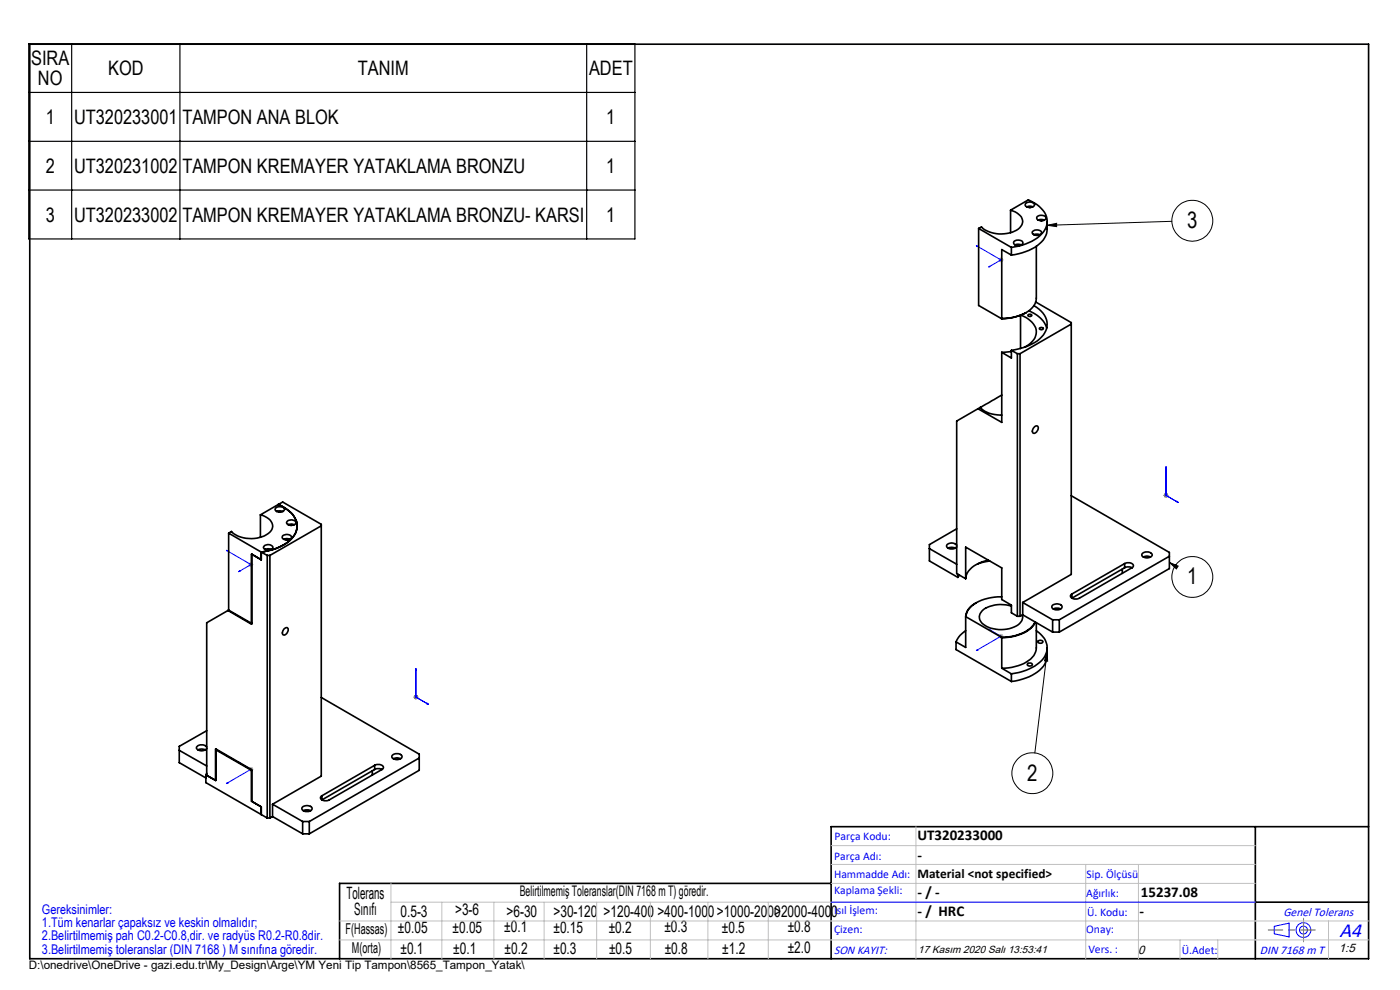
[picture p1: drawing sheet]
<svg xmlns="http://www.w3.org/2000/svg" width="297mm" height="210mm" viewBox="0 0 297 210" stroke-linecap="round" stroke-linejoin="round" font-family="sans-serif">
<g fill="none" stroke="#000" stroke-width=".21">
<path d="M222.1 47.8l2.1-.4v.7zM248.6 46.9l-26.5 .9M248.1 119.3l1.8 .8-.3 .6zM248.1 119.3l1.2 .8M222.1 138.2l.1 2.1-.6-.1zM222.1 138.2l-2.6 21.5"/>
<circle cx="253" cy="46.8" r="4.3"/>
<circle cx="253" cy="122.4" r="4.3"/>
<circle cx="219" cy="164" r="4.3"/>
</g>
<g fill="none" stroke="#00f" stroke-width=".21">
<path d="M207.1 52.1l.3 .1-.1 .1zM207.1 52.1l5.2 3-2.6 1.5M209.7 56.6l.3-.1zM247.4 99v.4l-.1-.1zM247.4 99v6.1l2.6 1.5M48 116.7l5.2 3.1-2.6 1.5M48 116.7l.3 .1-.1 .1zM249.7 106.4l.3 .2-.3-.1zM50.8 121.1h.1l-.3 .2zM207.1 138l.2-.2 .1 .1zM209.7 133.4l2.6 1.6-5.2 3M209.7 133.4l.3 .2-.1 .1z"/>
<path d="M88.2 141.8v6.1l2.7 1.5M88.2 141.8l.1 .4-.1-.1zM90.6 149.2l.3 .2-.3-.1zM48.2 166l.1 .1-.3 .1zM50.6 161.7l2.6 1.5-5.2 3M50.6 161.7l.3 .1-.1 .1zM176.3 191.4h90M270.3 196.5l3.2-.7v2.9l-3.2-.6z"/>
<circle cx="276.5" cy="197.3" r="1.57"/>
<circle cx="276.5" cy="197.3" r=".83"/>
</g>
<g fill="none" stroke="#808080" stroke-width=".21">
<path d="M211.8 55.1h1.1M212 54.8l.7 .7M212.3 54.6v1M212.7 54.8l-.7 .7M52.7 119.8h1M52.9 119.4l.7 .7M53.2 119.3v1M53.6 119.4l-.7 .7M246.8 105.1h1.1M247 104.7l.7 .7M247.4 104.6v1M247.7 104.7l-.7 .7"/>
<path d="M211.8 135h1.1M212 134.6l.7 .7M212.3 134.5v1M212.7 134.6l-.7 .7M87.7 147.9h1.1M87.9 147.5l.7 .7M88.2 147.4v1M88.6 147.5l-.7 .7M52.7 163.2h1M52.9 162.8l.7 .7M53.2 162.7v1M53.6 162.8l-.7 .7"/>
</g>
<path d="M6.1 9.3h128.6v41.4h-128.6zM6.1 19.6h128.6M15.2 9.3v41.4M38.2 9.3v41.4M124.5 9.3v41.4M6.1 30h128.6M6.1 40.3h128.6" fill="none" stroke="#000" stroke-width=".25"/>
<path d="M6.3 9.4h284v194h-284zM266.3 175.4v28M290.3 175.4h-114v28M176.3 187.4h-104.3v16M266.3 191.4h24" fill="none" stroke="#000" stroke-width=".35"/>
<path d="M279 197.3h-9.9" fill="none" stroke="#f00" stroke-width=".21" stroke-dasharray="15.2 1.3 1.3 1.3" stroke-dashoffset="12.2"/>
<path d="M276.5 197.3v2.5M276.5 197.3v-2.5" fill="none" stroke="#808080" stroke-width=".21" stroke-dasharray="15.2 1.3 1.3 1.3"/>
<g fill="none" stroke="#c0c0c0" stroke-width=".21">
<path d="M176.3 179.4h90M194.3 175.4v28M72 199.4h218.3M72 195.4h218.3M82.9 187.4v16M82.9 191.4h183.4M93.7 191.4v12M104.8 191.4v12M115.4 191.4v12M126.6 191.4v12M138 191.4v12M150.2 191.4v12"/>
<path d="M163 191.4v12M176.3 183.4h90M176.3 187.4h90M230.3 183.4v20M241.5 183.4v20M250.3 199.4v4M258.3 199.4v4M281.8 195.4v8"/>
</g>
<path d="M222.1 47.8l2.1-.4v.7zM248.1 119.3l1.8 .8-.3 .6zM222.1 138.2l.2 2.1-.7-.1z" fill="#000"/>
<path d="M90.6 149.2l.3 .2-.3-.1zM88.2 141.8l.1 .4-.1-.1zM90.6 149.2l.3 .2-.3-.1zM88.2 141.8l.1 .4-.1-.1zM50.6 161.7l.3 .1-.1 .1zM48.2 166l.1 .1-.3 .1zM50.8 121.1l-.2 .2 .3-.2zM48 116.7l.2 .2 .1-.1zM249.7 106.4l.3 .2-.3-.1zM247.4 99v.4l-.1-.1zM249.7 106.4l.3 .2-.3-.1zM247.4 99v.4l-.1-.1zM209.7 133.4l.3 .2-.1 .1zM207.1 138l.2-.2 .1 .1zM209.7 56.6l.3-.1zM207.1 52.1l.2 .2 .1-.1z" fill="#00f"/>
<g fill="none" stroke="#000" stroke-width=".35">
<path d="M207.6 48.5l7 4M207.6 48.5v16.3l4.8 2.8M214.4 44.6a2.67 2.67 0 0 1 2.5 2.8 4 4 0 0 1-3.9 2.2 6.1 6.1 0 0 1-4.8-1.5l-.6 .4M214.4 44.6l3.8-2.2a6.1 6.1 0 0 1 3.9 4.1 4.5 4.5 0 0 1-2.6 4.3l-2.6 1.2-2.3 .5M214.4 44.6v4.7M214.6 52.5v1.6M214.6 54.1l-2.1-1.2v14.7M215.2 51.2a1.34 1.34 0 0 1 1.8 .2 1.11 1.11 0 0 1-1.9 .2zM215.4 51.9h1.2M215.9 52.1h.2M217.6 43.1a1.12 1.12 0 0 1 1.9 .4 1.17 1.17 0 0 1-2-.1zM217.8 43.9l.5-.2 .8 .2"/>
<path d="M218.3 44h.3M219.1 49a1.3 1.3 0 0 1 1.8 .3 1.04 1.04 0 0 1-1.6 .4l-.2-.1a.36 .36 0 0 1 0-.6zM219.3 49.8h1.3M219.9 52.2v11a4.3 4.3 0 0 1-3.3 3.6l-1.9 .6-2.2 .2M219.9 49.9h.2M220.1 45.9a1.34 1.34 0 0 1 1.8 .3 1.09 1.09 0 0 1-1 .6 1.09 1.09 0 0 1-1-.6zM220.3 46.7l.4-.1 .8 .1M220.8 46.8h.3M222.1 47a5.2 5.2 0 0 1-3.2 5.8l-2 .8-2.3 .5M212.4 67.6h.1M212.5 74.7v14.9l-5-2.9M214.6 74.6l-2.1 .1"/>
<path d="M214.6 74.3v1.6l-2.1-1.2M214.6 74.3l1.2 .7M215.8 75h.6M215.8 75v55.7M216.4 75v55.7M216.5 66.9v7M216.6 66.8a4.4 4.4 0 0 1 3.3 3.6 3.8 3.8 0 0 1-2.6 3.3M217.7 66.3a10.7 10.7 0 0 1-5.3 1.3M218.1 66.8a.43 .43 0 0 1 .4-.2 .43 .43 0 0 1 .4 .4 .42 .42 0 0 1-.5 .2 .42 .42 0 0 1-.3-.4zM218.3 65.9a5.9 5.9 0 0 1 3.7 3.7M219.4 64.8a4.4 4.4 0 0 1 2.5 5.4 8.5 8.5 0 0 1-6.6 4l-.7 .1M219.7 64.1l7.6 4.3v53.4l-10.3 6"/>
<path d="M220.5 69.6a.44 .44 0 0 1 .5-.2 .44 .44 0 0 1 .3 .4 .45 .45 0 0 1-.5 .1 .45 .45 0 0 1-.3-.3zM227.3 68.7l-10.9 6.3M207.5 86.7l-4.5 2.6v32.4l1.9 1.1M208 86.4a5.7 5.7 0 0 0 4.5 1.6M208 86.4l-.5 .3M212.5 83.8l-4.5 2.6M219.5 90.5a.49 .49 0 0 1 .7 0 .49 .49 0 0 1 0 .7l-.3 .4a.5 .5 0 0 1-.8 .2 .5 .5 0 0 1 0-.8zM48.5 113.1l6.9 4M48.5 113.1v16.3M55.2 109.2a3 3 0 0 1 2.7 2.4 3.6 3.6 0 0 1-3.4 2.6 6.3 6.3 0 0 1-5.4-1.5l-.6 .4M55.2 109.2v4.8M55.4 117.1v1.6l-2-1.2v14.9l-5-2.9"/>
<path d="M55.4 117.1l1.3 .7M56.1 115.8a1.12 1.12 0 0 1 1.8 .4 1.2 1.2 0 0 1-2-.1zM56.3 116.5l.4-.1 .8 .1M56.7 117.8h.6M56.7 117.8v55.7M56.8 116.7h.2M57.3 117.8v55.7M58.5 107.7a1.35 1.35 0 0 1 1.9 .3 1.11 1.11 0 0 1-1 .6 1.11 1.11 0 0 1-1.1-.6zM58.7 108.5l.5-.1 .8 .1M59 107a5.6 5.6 0 0 1 4 4.5 5.4 5.4 0 0 1-3.8 4.6l-1.5 .5-2.3 .5M59 107l-3.8 2.2M59 107l1-.5 8.2 4.7v53.4l-10.4 6"/>
<path d="M59.2 108.6h.3M60 113.6a1.15 1.15 0 0 1 1.8 .4 1.17 1.17 0 0 1-1.9-.1zM60.2 114.4l.5-.1 .8 .1M60.7 114.5h.3M61 110.6a1.15 1.15 0 0 1 1.8 .4 1.23 1.23 0 0 1-2-.2zM61.1 111.3l.8-.1 .5 .1M61.7 111.4h.2M68.2 111.5l-10.9 6.3M197.2 116.4l5.8 3.3M201.1 116.3l.8-.2 .8 .2M203 115.7a1.31 1.31 0 0 0-2.2 .1 1.29 1.29 0 0 0 2.2 .2M203 112.2l-5.8 3.3v3.5l6 3.5"/>
<path d="M209.6 118.8a5.8 5.8 0 0 0-4.7 3.5v.5M209.9 119l-2.5 .6M227.3 105.2l20.8 12v3.4l-23.4 13.5M238.6 119.5a1.31 1.31 0 0 1 1.9 .5l-.4 .4M238.6 119.5l-11.2 6.5M238.6 119.5v.9M242.4 117.4a1.35 1.35 0 0 1 2 .3 1.29 1.29 0 0 1-2.2 0zM242.5 118.1l.8-.1 .8 .1M248.1 118l-23.4 13.5M48.4 129.5l-4.5 2.6v32.4l1.9 1.1M48.5 129.4l4.8 2.8M48.5 129.4l-.1 .1"/>
<path d="M53.3 132.2h.1M60.3 133.4a.51 .51 0 0 1 .7-.2 .51 .51 0 0 1 0 .8 .63 .63 0 0 1-.4 .6 .63 .63 0 0 1-.7-.1v-.5zM202.8 136.2v1.6l11.8 6.8M203.2 121.8v.7M203.6 122l-.4 .5M204.9 133.8l-1.2 1-.9 1.4M204.9 122.8v-6.7l7.6 4.4v6.7l2.1 1.2v1.6l1.2 .7M204.9 130.9v6.4l-2.1-1.1M204.9 130.8v.1M204.9 130.8l7.5 4.4M207.1 127.9a4 4 0 0 0-2.2 3M212.4 135.2l.1 .1"/>
<path d="M212.5 126.6a9.1 9.1 0 0 0-7 2.6l-.4 .8-.2 .8M212.5 135.3v6.4M214.6 128.5a6.9 6.9 0 0 0-6.2 1 1.87 1.87 0 0 0 .5 3.1 6.8 6.8 0 0 0 7.4-.4l.5-.6 .2-.6-.1-.6M215.8 130.7h.6M217 127.8v2.6M217 130.4l-.6 .3M217 127.8l6.3 3.7M217 130.4l6.3 3.7M219.6 131.9a6.4 6.4 0 0 1-5 3.1l-2.2 .2M219.6 132a6.3 6.3 0 0 1-4.9 3.1l-2.2 .2M219.9 132.1v5.3a4.4 4.4 0 0 1-3.3 3.6l-1.9 .6-2.2 .1M219.9 133.8a4 4 0 0 1 1.5 5.9 10.3 10.3 0 0 1-6.8 3.2"/>
<path d="M220.2 136a.62 .62 0 0 1 1 .2 .56 .56 0 0 1-.6 .2 .56 .56 0 0 1-.4-.4zM222.1 137.4a4.8 4.8 0 0 1-1.1 4.3 10.5 10.5 0 0 1-6.4 2.9M223.3 128.4a1.36 1.36 0 0 1 2 .3 1.26 1.26 0 0 1-2.2 0zM223.3 131.5h1.4M223.3 134.1h1.4M223.3 131.5v2.6M223.4 129.2l.5-.2 1.1 .2M224.7 131.5v2.6M238.1 120.7v.9M238.6 120.4l.5-.1 1.1 .1M238.6 120.4l-11.2 6.5v-.9M240.1 120.4l-11.1 6.5a1.34 1.34 0 0 1-1.9-.5l.3-.4"/>
<path d="M38 159.2l5.9 3.3M42 159.1l.8-.2 .8 .2M43.9 158.5a1.38 1.38 0 0 0-2.2 .1 1.34 1.34 0 0 0 2.2 .2M43.9 155l-5.9 3.3v3.5l5.7 3.2M45.8 159.1h.1M45.8 159.1l7.5 4.3M45.8 158.9v.2M68.2 147.9l20.7 12.1v3.4l-23.3 13.5M212.5 141.7l2.1 1.2M214.6 142.9v1.7M218 140.8a.52 .52 0 0 1 .6-.2 .52 .52 0 0 1 .3 .5 .53 .53 0 0 1-.6 .2 .53 .53 0 0 1-.3-.5zM43.7 164.4v1.6l11.7 6.8"/>
<path d="M43.7 164.4l2.1 1.2M43.9 164l-.2 .4M45.8 165.6v-6.8l7.6 4.5v6.7l2 1.2v1.6M53.3 163.4l.1 .1M53.3 163.4h.1M55.4 172.8l1.3 .7M56.7 173.5h.6M57.8 170.6v2.6M57.8 173.2l-.5 .3M57.8 170.6l6.4 3.7M57.8 173.2l6.4 3.7M64.2 171.2a1.36 1.36 0 0 1 2 .3 1.26 1.26 0 0 1-2.2 0z"/>
<path d="M64.2 174.3h1.4M64.2 176.9h1.4M64.2 174.3v2.6M64.3 172l.5-.2 1.1 .2M65.6 174.3v2.6M79 163.5v.9M79.5 162.3a1.31 1.31 0 0 1 1.9 .5l-.4 .4M79.5 163.2l.5-.2 1 .2M79.5 162.3l-11.2 6.5M79.5 163.2l-11.2 6.5v-.9M79.5 162.3v.9M81 163.2l-11.1 6.5a1.31 1.31 0 0 1-1.9-.5l.3-.4"/>
<path d="M83.3 160.2a1.31 1.31 0 0 1 2 .3 1.26 1.26 0 0 1-2.2 0zM83.4 160.9l.8-.1 .8 .1M88.9 160.8l-23.3 13.5"/>
</g>
<g font-size="4.8">
<text x="251.9" y="48.4">3</text>
<text x="251.9" y="124">1</text>
<text x="217.9" y="165.6">2</text>
</g>
<text font-size="4.4" fill="#00f" x="284.2" y="198.7">A4</text>
<g font-size="4.2">
<text x="6.6" y="13.9">SIRA</text>
<text x="22.9" y="16">KOD</text>
<text x="75.9" y="16">TANIM</text>
<text x="125" y="16">ADET</text>
<text x="8.1" y="18.1">NO</text>
<text x="9.7" y="26.3">1</text>
<text x="15.7" y="26.3">UT320233001</text>
<text x="38.7" y="26.3">TAMPON ANA BLOK</text>
<text x="128.6" y="26.3">1</text>
<text x="9.7" y="36.7">2</text>
<text x="15.7" y="36.7">UT320231002</text>
<text x="38.7" y="36.7">TAMPON KREMAYER YATAKLAMA BRONZU</text>
<text x="128.6" y="36.7">1</text>
<text x="9.7" y="47.1">3</text>
<text x="15.7" y="47.1">UT320233002</text>
<text x="38.7" y="47.1">TAMPON KREMAYER YATAKLAMA BRONZU- KARSI</text>
<text x="128.6" y="47.1">1</text>
</g>
<g font-size="3.6">
<text x="73.5" y="190.7">Tolerans</text>
<text x="75.1" y="194.1">Sınıfı</text>
</g>
<g font-size="3.4">
<text x="84.4" y="198">±0.05</text>
<text x="85" y="194.4">0.5-3</text>
<text x="96" y="197.8">±0.05</text>
<text x="96.5" y="194.2">&gt;3-6</text>
<text x="107" y="197.8">±0.1</text>
<text x="107.5" y="194.5">&gt;6-30</text>
<text x="117.4" y="194.5">&gt;30-120</text>
<text x="117.4" y="197.9">±0.15</text>
<text x="128" y="194.5">&gt;120-400</text>
<text x="129.1" y="197.8">±0.2</text>
<text x="139.5" y="194.5">&gt;400-1000&gt;1000-2000&gt;2000-4000</text>
<text x="140.9" y="197.8">±0.3</text>
<text x="153.1" y="197.8">±0.5</text>
<text x="167.1" y="197.7">±0.8</text>
<text x="85" y="202.3">±0.1</text>
<text x="96.2" y="202.3">±0.1</text>
<text x="107" y="202.3">±0.2</text>
<text x="117.4" y="202.4">±0.3</text>
<text x="129.2" y="202.3">±0.5</text>
<text x="141" y="202.3">±0.8</text>
<text x="153.2" y="202.3">±1.2</text>
<text x="167.1" y="202.2">±2.0</text>
</g>
<g font-size="3.2">
<text x="194.6" y="178.2">UT320233000</text>
<text x="194.6" y="182.4">-</text>
<text x="194.6" y="190.2">- / -</text>
<text x="242" y="190.2">15237.08</text>
<text x="194.6" y="194.3">- / HRC</text>
<text x="241.7" y="194.3">-</text>
<text x="73.3" y="198.1">F(Hassas)</text>
<text x="74.7" y="202.2">M(orta)</text>
</g>
<text font-size="3.1" x="110.3" y="190.1">Belirtilmemiş Toleranslar(DIN 7168 m T) göredir.</text>
<text font-size="2.8" x="194.6" y="186.2">Material &lt;not specified&gt;</text>
<g font-size="2.8" fill="#0000e8">
<text x="8.9" y="193.8">Gereksinimler:</text>
<text x="8.9" y="196.6">1.Tüm kenarlar çapaksız ve keskin olmalıdır;</text>
<text x="8.9" y="199.5">2.Belirtilmemiş pah C0.2-C0.8,dir. ve radyüs R0.2-R0.8dir.</text>
<text x="8.9" y="202.3">3.Belirtilmemiş toleranslar (DIN 7168 ) M sınıfına göredir.</text>
</g>
<g font-size="2.6" fill="#00f">
<text x="272.3" y="194.3">Genel Tolerans</text>
<text x="176.9" y="202.3">SON KAYIT:</text>
<text x="267.3" y="202.4">DIN 7168 m T</text>
</g>
<g font-size="2.6">
<text x="241.4" y="202.3">0</text>
<text x="284" y="202">1:5</text>
</g>
<g font-size="2.5" fill="#00f">
<text x="177" y="178.2">Parça Kodu:</text>
<text x="177" y="182.4">Parça Adı:</text>
<text x="176.9" y="186.2">Hammadde Adı:</text>
<text x="177" y="189.7">Kaplama Şekli:</text>
<text x="230.5" y="190.2">Ağırlık:</text>
<text x="230.5" y="186.2">Sip. Ölçüsü</text>
<text x="176.9" y="193.9">Isıl İşlem:</text>
<text x="177" y="197.8">Çizen:</text>
<text x="230.4" y="197.8">Onay:</text>
<text x="230.6" y="194.3">Ü. Kodu:</text>
<text x="230.9" y="202.1">Vers. :</text>
<text x="250.7" y="202.4">Ü.Adet:</text>
</g>
<text font-size="2.5" x="6.1" y="205.5">D:\onedrive\OneDrive - gazi.edu.tr\My_Design\Arge\YM Yeni Tip Tampon\8565_Tampon_Yatak\</text>
<text font-size="2.2" x="194.8" y="202.1">17 Kasım 2020 Salı 13:53:41</text>
</svg>
